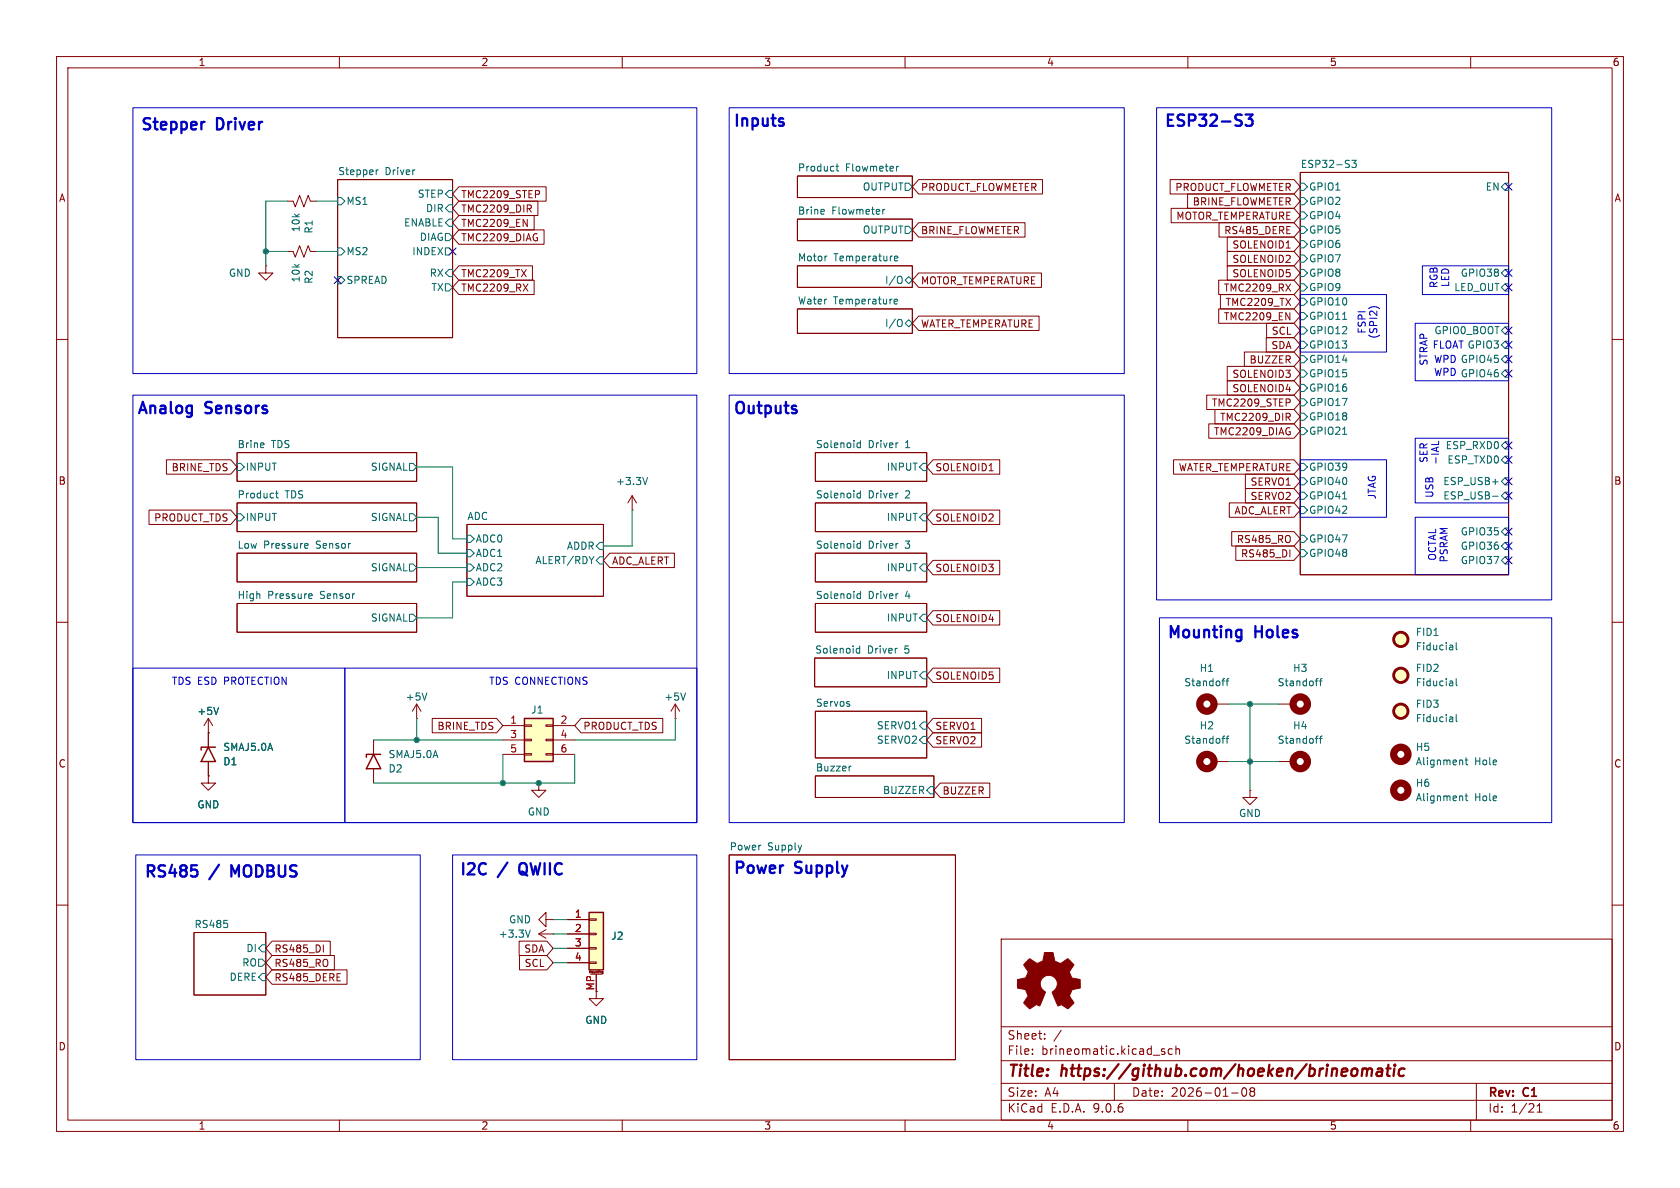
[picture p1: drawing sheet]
<svg xmlns="http://www.w3.org/2000/svg" width="297mm" height="210mm" viewBox="0 0 297 210" stroke-linecap="round" stroke-linejoin="round" font-family="sans-serif">
<g fill="none" stroke="#840000" stroke-width=".18">
<path d="M10 10h277v190h-277zM12 12h273v186h-273zM60 10v2M110 10v2M160 10v2M210 10v2M260 10v2M59.7 31.8h20.3v27.9h-20.3zM141 31.1h20.3v3.8h-20.3zM141 38.7h20.3v3.8h-20.3zM229.9 30.5h36.8v71.1h-36.8zM141 47h20.3v3.8h-20.3z"/>
<path d="M141 54.6h20.3v4.3h-20.3zM10 60h2M285 60h2M41.9 97.8h31.8v5.1h-31.8zM41.9 88.9h31.8v5.1h-31.8zM41.9 80h31.8v5.1h-31.8zM82.5 92.7h24.2v12.7h-24.2zM144.1 80h19.7v5.1h-19.7zM144.1 88.9h19.7v5.1h-19.7zM144.1 97.8h19.7v5.1h-19.7zM10 110h2M41.9 106.7h31.8v5.1h-31.8z"/>
<path d="M144 116.3h19.8v5.1h-19.8zM144.1 106.7h19.7v5.1h-19.7zM285 110h2M144.1 125.7h19.7v8.3h-19.7zM144.1 137.2h21v3.8h-21zM128.9 151.1h40v36.2h-40zM10 160h2M34.3 164.8h12.7v11.1h-12.7zM177 166h108v32h-108zM285 160h2M60 198v2M110 198v2"/>
<path d="M160 198v2M177 194.5h108M177 191.5h108M177 187.5h108M177 181.5h108M182.5 186.3v.1M182.5 185.5v.1M184.7 183.6v.1M184.7 182.8v.1M187.6 182.1l-1.3 2M197 191.5v3M205.3 185.7l.7 .4-.3 .3-.4-.1"/>
<path d="M205.9 185.5l-.4-.1-.2 .2M207.2 185.5l-.4-.1-.3 .3v.4l.2 .2h.5M207.9 185.5l.2-.1 .4 .1v.9M207.9 184.9v1.5M210 198v2M217.7 193.2h1.2M219.7 192.4a.81 .81 0 0 0 .3 1.4l.2-.1 .2-.5-.2-.8M221 192.4v.3l.2 .2M221.2 192.9l-.2 .3v.5l.2 .1 .5-.1 .1-.2-.1-.4-.2-.2M221.2 192.9h.3M221.7 192.4l.1 .3-.3 .2M260 198v2"/>
<path d="M261 191.5v6.5M271.7 196.6h.9M271.7 195.5l.5-.4v1.5"/>
</g>
<g fill="none" stroke="#840000" stroke-width=".4">
<path d="M240.9 189.1a.49 .49 0 0 1 .8 .1M240.9 188.9l-.2 1.3M241.7 189.2a.5 .5 0 0 1 .8-.2l-.1 1.2M241.7 189.2l-.1 1M243.6 189l.2-.1 .5 .1v1.2M244.4 189.4h-.7a.4 .4 0 0 0-.4 .4 .4 .4 0 0 0 .3 .4l.7-.1M245.1 188.9h.7M245.5 188.2l-.3 1.7 .1 .2 .4 .1M246.5 188.9l-.2 1.3M246.6 188.2v.2M246.6 188.2l-.1 .1 .1 .1M246.6 188.2l.1 .1-.1 .1"/>
<path d="M248.3 189a.66 .66 0 0 0-1 .3v.5l.1 .3 .2 .1 .6-.1"/>
</g>
<g fill="none" stroke="#006464" stroke-width=".18">
<path d="M59.7 34.9h.6l.7 .7-.7 .6h-.6zM66.5 30v.9M66.9 30l-.4 .3M78.7 36.8l.7-.6h.6v1.3h-.6zM78.7 39.4l.7-.7h.6v1.3h-.6zM79.4 33.7h.6v1.2h-.6l-.7-.6zM145.5 37l.2 .3-.6 .1M145.7 37.8l-.2 .1M147.8 29.4h.5M148 29v1.1l.3 .1M156.1 37v.9M156.4 37l-.3 .3"/>
<path d="M158.5 29.4v.8M158.8 29.4l-.3 .2M160 32.4h.7l.6 .6-.6 .7h-.7zM229.9 32.4h.6l.6 .6-.6 .7h-.6zM229.9 34.9h.6l.6 .7-.6 .6h-.6zM229.9 37.5h.6l.6 .6-.6 .6h-.6zM239 28.3h.8l-.5 .5 .4 .1v.6l-.2 .1-.5-.1M266.1 32.4h.6v1.3h-.6l-.7-.7zM59.7 43.8h.6l.7 .7-.7 .6h-.6zM59.7 48.9h.6l.7 .6-.7 .7h-.6zM78.7 48.3l.7-.7h.6v1.3h-.6zM78.7 50.2h.7l.6 .6-.6 .6h-.7z"/>
<path d="M78.7 41.3h.7l.6 .6-.6 .6h-.7zM78.7 43.8h.7l.6 .7-.6 .6h-.7zM146.1 45.3h.1M158.1 53.3l.6-.1-.1-.3h-.4l-.1 .2v.6h.5M158.1 45.7l.6-.1v-.3h-.4l-.2 .1 .1 .7h.5M159.2 48.8l.1 .1a.81 .81 0 0 1-.1 1.2M159.2 56.5h.1a.81 .81 0 0 1-.1 1.2M160 49.5l.7-.6 .6 .6-.6 .7zM160 40h.7l.6 .6-.6 .7h-.7zM160 57.2l.7-.7 .6 .7-.6 .6zM229.9 40h.6l.6 .6-.6 .7h-.6zM229.9 42.5h.6l.6 .7-.6 .6h-.6z"/>
<path d="M229.9 45.1h.6l.6 .6-.6 .7h-.6zM229.9 47.6h.6l.6 .7-.6 .6h-.6zM229.9 50.2h.6l.6 .6-.6 .6h-.6zM229.9 52.7h.6l.6 .6-.6 .7h-.6zM229.9 55.2h.6l.6 .7-.6 .6h-.6zM229.9 57.8h.6l.6 .6-.6 .7h-.6zM237.4 56.5h.7M266.1 57.8h.6v1.3h-.6l-.7-.7zM266.1 50.2h.6v1.2h-.6l-.7-.6zM266.1 47.6h.6v1.3h-.6l-.7-.6zM46.5 78.3l.2 .3-.6 .1M46.6 79.1h-.1"/>
<path d="M151.5 78.9l.2 .2h.4M152.1 77.9v1.2M152.1 78.3h-.4l-.2 .2M229.9 60.3h.6l.6 .7-.6 .6h-.6zM229.9 62.9h.6l.6 .6-.6 .6h-.6zM229.9 70.5h.6l.6 .6-.6 .7h-.6zM229.9 73h.6l.6 .7-.6 .6h-.6zM229.9 75.6h.6l.6 .6-.6 .6h-.6zM229.9 65.4h.6l.6 .6-.6 .7h-.6zM229.9 67.9h.6l.6 .7-.6 .6h-.6zM237.4 76.8h.7M266.1 60.3h.6v1.3h-.6l-.7-.6z"/>
<path d="M266.1 62.9h.6v1.2h-.6l-.7-.6zM266.1 65.4h.6v1.3h-.6l-.7-.7zM266.1 78.1h.6v1.3h-.6l-.7-.7zM41.9 90.8h.6l.7 .6-.7 .7h-.6zM41.9 81.9h.6l.7 .7-.7 .6h-.6zM48.7 87.2h.5M48.9 86.8v1l.3 .2M54 96.1h.4l.1 .3-.6 .1M54.4 96.9h-.4M72.4 99.7h.6l.7 .6-.7 .7h-.6zM72.4 90.8h.6l.7 .6-.7 .7h-.6zM72.4 81.9h.6l.7 .7-.7 .6h-.6z"/>
<path d="M82.5 94.6h.7l.6 .7-.6 .6h-.7zM82.5 99.7h.7l.6 .6-.6 .7h-.7zM82.5 97.2h.7l.6 .6-.6 .6h-.7zM106 95.9h.7v1.3h-.7l-.6-.7zM106 98.4h.7v1.3h-.7l-.6-.6zM151.5 96.7l.2 .2h.4M151.5 87.8l.2 .2h.4M152.1 96.1h-.4l-.2 .2M152.1 87.2h-.4l-.2 .2M152.1 86.8v1.2M152.1 95.6v1.3M163.2 81.9h.6v1.3h-.6l-.6-.6z"/>
<path d="M163.2 90.8h.6v1.3h-.6l-.6-.7zM163.2 99.7h.6v1.3h-.6l-.6-.7zM229.9 81.9h.6l.6 .7-.6 .6h-.6zM229.9 84.5h.6l.6 .6-.6 .6h-.6zM229.9 87h.6l.6 .6-.6 .7h-.6zM229.9 89.5h.6l.6 .7-.6 .6h-.6zM229.9 94.6h.6l.6 .7-.6 .6h-.6zM229.9 97.2h.6l.6 .6-.6 .6h-.6zM237.4 88.2h.7M263.9 85.2h.9M263.9 87.7h.9M266.1 93.3h.6v1.3h-.6l-.7-.6z"/>
<path d="M266.1 95.9h.6v1.3h-.6l-.7-.7zM266.1 98.4h.6v1.3h-.6l-.7-.6zM266.1 80.6h.6v1.3h-.6l-.7-.6zM266.1 84.5h.6v1.2h-.6l-.7-.6zM266.1 87h.6v1.3h-.6l-.7-.7zM54.8 105h.3l.1 .3-.6 .1M55.1 105.7l-.3 .1M72.4 108.6h.6l.7 .6-.7 .7h-.6zM82.5 102.2h.7l.6 .7-.6 .6h-.7zM151.4 115.2l.2 .3 .4-.1M151.5 105.6l.2 .2 .4-.1M152 114.2v1.3"/>
<path d="M152 114.7l-.4-.1-.2 .3M152.1 105h-.4l-.2 .2M152.1 104.5v1.3M163.2 118.7h.6v1.3h-.6l-.6-.6zM163.2 108.6h.6v1.3h-.6l-.6-.7zM150.2 124.5v.3M150.5 135.4l-.3 .1M163.2 127.6h.6v1.3h-.6l-.6-.6zM163.2 130.2h.6v1.2h-.6l-.6-.6zM164.5 139.1h.6v1.2h-.6l-.7-.6zM40.2 163.3v.6M45.7 169.5h.7l.6 .7-.6 .6h-.7z"/>
<path d="M46.4 172.1h.6v1.3h-.6l-.7-.7zM46.4 167h.6v1.3h-.6l-.7-.7z"/>
</g>
<path d="M104.1 161.3h2.6v10.2h-2.6z" fill="#ffffc2"/>
<path d="M36.8 132.1l1.3 2.5h-2.5zM38.1 132.1h-2.5v.5M104.1 161.3h2.6v10.2h-2.6z" fill="none" stroke="#840000" stroke-width=".25"/>
<g fill="none" stroke="#840000" stroke-width=".18">
<path d="M36.8 129.5v2.6M36.8 134.6v2.6M95.2 165.1h2.6M95.2 165.1l1.3 .8M96.5 162.6v-1.3l-1.3 1.3 1.3 1.2v-1.2h1.3M96.5 164.3l-1.3 .8M97.8 162.6h.1M97.8 165.1h.1M100.3 162.6h3.8M100.3 165.1h3.8M100.3 167.6h3.8M100.3 170.2h3.8"/>
<path d="M104.1 162.4h1.3v.3h-1.3zM104.1 165h1.3v.2h-1.3zM104.1 167.5h1.3v.3h-1.3zM104.1 170.1h1.3v.2h-1.3zM104.2 172v-.4l.1 .3 .2-.3v.4M104.4 172.2h2M105.4 172.2v4.3h1.3l-1.3 1.3-1.3-1.3h1.3M105.7 171.6v.3M105.9 171.6h.1M106.4 172.1h.2M106.5 171.8l-.1 .2h.2M106.5 171.7h.1v.4"/>
<path d="M106.5 171.7v.1M106.6 172.1h.1"/>
</g>
<path d="M93.7 164.4l-.4 1.3" fill="none" stroke="#006464" stroke-width=".18"/>
<path d="M181.5 170l.6-.5 .8 .6a.62 .62 0 0 0 1 0l.2-.1a1.62 1.62 0 0 0 .5-1.4l.1-.2h1.5l.1 .8a.74 .74 0 0 0 .7 .9l.5 .2 1.3-.8 1 1-.4 .7a.75 .75 0 0 0-.1 1.2l.2 .5 1.5 .3v1.5l-1.4 .2-.1 .2a1.23 1.23 0 0 0-.3 1.2l.7 1-.1 .1-1 .9-.8-.5a.54 .54 0 0 0-.9 0l-1.1-2.3a2.33 2.33 0 0 0 .9-2 1.54 1.54 0 0 0-2.5-.7 1.54 1.54 0 0 0 .4 2.6l-1 2.4a.69 .69 0 0 0-1.1 .2l-.7 .3-1-1 .8-1.2-.3-.6a.71 .71 0 0 0-.9-.7l-.7-.2v-1.4l.4-.1a1.11 1.11 0 0 0 1.3-.7 .72 .72 0 0 0-.2-1.2l-.4-.7z" fill="#840000" stroke="#840000" stroke-width=".18"/>
<path d="M92.7 127h5.1v7.6h-5.1z" fill="#ffffc2"/>
<path d="M66 133.4l1.3 2.5h-2.5zM67.3 133.4h-2.5v.5M92.7 127h5.1v7.6h-5.1z" fill="none" stroke="#840000" stroke-width=".25"/>
<g fill="none" stroke="#840000" stroke-width=".18">
<path d="M50.8 35.6h1l.4 1 .8-2.1 .7 2.1 .8-2.1 .4 1.1h1M81.1 33h15.4v2.6h-15.4l-1.1-1.3zM81.1 38.1h13.3v2.5h-13.3l-1.1-1.2zM81.1 35.6h14v2.5h-14l-1.1-1.3zM92.5 38.8l.7 1.2v-1.2M93.5 36.9l.4 .6M93.7 36.2l.2 .3v.3l-.2 .1M95.3 33.8v.4M162.4 39.4h18.8v2.5h-18.8l-1.1-1.3zM162.4 31.7h21.9v2.6h-21.9l-1.1-1.3zM206.9 31.7h21.9l1.1 1.3-1.1 1.3h-21.9zM207 36.8h21.8l1.1 1.3-1.1 1.3h-21.8z"/>
<path d="M209.9 34.3h18.9l1.1 1.3-1.1 1.2h-18.9zM215.5 39.4h13.3l1.1 1.2-1.1 1.3h-13.3zM47 47v1.3h-1.3l1.3 1.2 1.3-1.2h-1.3M47 47h.1M50.8 44.5h1l.4 1 .8-2.1 .7 2.1 .8-2.1 .4 1.1h1M81.1 40.6h15.1v2.6h-15.1l-1.1-1.3zM81.1 49.5h13.3v2.6h-13.3l-1.1-1.3zM81.1 47h13v2.5h-13l-1.1-1.2zM92.5 50.2l.8 1.3M93.3 50.2l-.8 1.3M94.8 42h.2v.5M162.4 48.3h21.7v2.5h-21.7l-1.1-1.3z"/>
<path d="M162.4 55.9h21.3v2.5h-21.3l-1.1-1.2zM215.5 54.6h13.3l1.1 1.3-1.1 1.3h-13.3zM215.5 49.5h13.3l1.1 1.3-1.1 1.3h-13.3zM215.8 52.1h13l1.1 1.2-1.1 1.3h-13zM217 44.4h11.8l1.1 1.3-1.1 1.3h-11.8zM217 41.9h11.8l1.1 1.3-1.1 1.3h-11.8zM217 47h11.8l1.1 1.3-1.1 1.2h-11.8zM223.9 59.7h4.9l1.1 1.3-1.1 1.2h-4.9zM223.9 57.1h4.9l1.1 1.3-1.1 1.3h-4.9zM227.3 55.3l.7 1.3v-1.3M227.3 50.2l.9 1.3M228.2 50.2l-.9 1.3"/>
<path d="M213.3 69.8h15.5l1.1 1.3-1.1 1.3h-15.5zM213.7 74.9h15.1l1.1 1.3-1.1 1.3h-15.1zM214.8 72.4h14l1.1 1.3-1.1 1.2h-14zM217 67.3h11.8l1.1 1.3-1.1 1.3h-11.8zM217 64.8h11.8l1.1 1.2-1.1 1.3h-11.8zM220 62.2h8.8l1.1 1.3-1.1 1.3h-8.8zM227.7 73.7l.4 .6M227.9 73.1l.2 .2-.1 .3-.1 .1M227.9 76.3h.2l-.1 .5M228 70.6v.5M26.3 90.2h14.5l1.1 1.2-1.1 1.3h-14.5zM29.4 81.3h11.4l1.1 1.3-1.1 1.2h-11.4z"/>
<path d="M107.8 97.8h11.4v2.5h-11.4l-1.1-1.2zM111.8 90.2h.1M111.8 87.6l.7 1.3M111.8 87.6l-.8 1.3M111.8 87.6v2.6M164.9 99.1h11.8v2.5h-11.8l-1.1-1.3zM164.9 90.2h11.8v2.5h-11.8l-1.1-1.3zM164.9 81.3h11.8v2.5h-11.8l-1.1-1.2zM207.5 81.3h21.3l1.1 1.3-1.1 1.2h-21.3zM217.3 88.9h11.5l1.1 1.3-1.1 1.2h-11.5zM217.7 94h11.1l1.1 1.3-1.1 1.2h-11.1zM218.5 96.5h10.3l1.1 1.3-1.1 1.3h-10.3z"/>
<path d="M220.2 86.4h8.6l1.1 1.2-1.1 1.3h-8.6zM220.2 83.8h8.6l1.1 1.3-1.1 1.3h-8.6zM228 97.2v1.3M164.9 107.9h11.8v2.6h-11.8l-1.1-1.3zM164.9 118.1h11.8v2.6h-11.8l-1.1-1.3zM36.8 137.2v1.2h-1.2l1.2 1.3 1.3-1.3h-1.3M36.8 137.2h.1M36.8 129.5h.1M36.8 127l-.7 1.3M36.8 127l.8 1.3M36.8 127v5.1M36.8 134.6v2.6"/>
<path d="M66 130.8v2.6M66 135.9v2.5M73.7 127h.1M73.7 124.5l-.8 1.2M73.7 124.5l.7 1.2M73.7 124.5v2.5M76.4 127h11.4l1.1 1.3-1.1 1.2h-11.4zM88.9 128.3h3.8M88.9 130.8h3.8M88.9 133.4h3.8M92.7 128.1h1.3v.3h-1.3zM92.7 130.7h1.3v.2h-1.3z"/>
<path d="M92.7 133.2h1.3v.3h-1.3zM95.2 138.4v1.3h-1.2l1.2 1.3 1.3-1.3h-1.3M95.2 138.4h.1M96.5 128.1h1.3v.3h-1.3zM96.5 130.7h1.3v.2h-1.3zM96.5 133.2h1.3v.3h-1.3zM97.8 128.3h3.8M97.8 130.8h3.8M97.8 133.4h3.8M102.7 127h14.5v2.5h-14.5l-1.1-1.2zM119.4 127h.1M119.4 124.5l-.8 1.2"/>
<path d="M119.4 124.5l.7 1.2M119.4 124.5v2.5M164.9 129.5h8.6v2.6h-8.6l-1.1-1.3zM164.9 127h8.6v2.5h-8.6l-1.1-1.2zM166.2 138.4h8.8v2.6h-8.8l-1.1-1.3zM214.6 124.5h2.6M214.6 134.6h2.6M221 139.7v1.3h1.2l-1.2 1.2-1.3-1.2h1.3M221 139.7h.1M226.1 124.5h2.5M226.1 134.6h2.5M48.1 171.4h13.2v2.6h-13.2l-1.1-1.3z"/>
<path d="M48.1 166.4h10.3v2.5h-10.3l-1.1-1.3zM48.1 168.9h11v2.6h-11l-1.1-1.3zM57.2 167v1.3M91.8 166.4h4.9l1.1 1.2-1.1 1.3h-4.9zM91.8 168.9h4.9l1.1 1.3-1.1 1.3h-4.9zM100.3 162.6h3.8M100.3 165.1h3.8M100.3 167.6h3.8M100.3 170.2h3.8M105.4 172.2v3.1"/>
</g>
<g fill="none" stroke="#840000" stroke-width="1.3">
<circle cx="213.4" cy="124.5" r="1.27"/>
<circle cx="213.4" cy="134.6" r="1.27"/>
<circle cx="229.9" cy="124.5" r="1.27"/>
<circle cx="229.9" cy="134.6" r="1.27"/>
<circle cx="247.6" cy="133.3" r="1.27"/>
<circle cx="247.6" cy="139.7" r="1.27"/>
</g>
<g fill="none" stroke="#006464" stroke-width=".18">
<path d="M114.5 84.4l-.4 1.3M216.4 120h.1M217.2 120l-.3 .1v1.1M232.9 120h.1M233.7 120l-.3 .1v1.1M256.8 114.1v.8M256.8 114.8l-.1 .1M256.8 114.3l-.1 .1M257.4 113.6v1.1l.2 .2M257.4 120v1l.2 .2M38.6 125l-.4 1.3M75.5 122.5l-.4 1.3"/>
<path d="M121.2 122.5l-.4 1.3M216 120.4h.5M216 130.5h.5M216.4 130.1h.1M216.7 120.4h.5M216.7 130.5h.5M217.2 130.1l-.3 .2v1.1M232.5 120.4h.5M232.5 130.5h.5M232.9 130.1h.1M233.3 120.4h.4M233.3 130.5h.4"/>
<path d="M233.7 130.1l-.3 .2v1.1M256.8 120.4v.8M256.8 126.8v.8M256.8 127.5l-.1 .1M256.8 127l-.1 .1M256.8 121.2h-.1M256.8 120.7h-.1M257.4 126.3v1.1l.2 .2M259 134.4h.5M259.2 133.9v1.1l.3 .2M259 140.7h.5M259.2 140.3v1.1l.3 .1"/>
</g>
<g fill="#ffffc2" stroke="#ffffc2" stroke-width=".18">
<circle cx="247.6" cy="125.7" r="1.27"/>
<circle cx="247.6" cy="119.4" r="1.27"/>
<circle cx="247.6" cy="113" r="1.27"/>
</g>
<g fill="none" stroke="#840000" stroke-width=".51">
<circle cx="247.6" cy="119.4" r="1.27"/>
<circle cx="247.6" cy="113" r="1.27"/>
<circle cx="247.6" cy="125.7" r="1.27"/>
</g>
<g fill="none" stroke="#009600" stroke-width=".18">
<path d="M50.8 35.6h-3.8v11.4M55.9 35.6h3.8M47 44.5h3.8M55.9 44.5h3.8M73.7 82.6h6.3v12.7h2.5M73.7 91.4h3.8v6.4h5M111.8 90.2v6.3h-5.1M73.7 100.3h8.8M82.5 102.9h-2.5v6.3h-6.3M66 130.8h22.9M73.7 127v3.8M88.9 133.4v5"/>
<path d="M101.6 133.4v5h-35.6M119.4 127v3.8h-17.8M217.2 134.6h8.9M217.2 124.5h8.9M221 124.5v15.2M97.8 162.6h2.5M97.8 170.2h2.5M97.8 165.1h2.5M97.8 167.6h2.5"/>
</g>
<g fill="none" stroke="#000084" stroke-width=".18">
<path d="M266.1 32.4l1.2 1.2M267.3 32.4l-1.2 1.2M59.1 48.9l1.2 1.2M60.3 48.9l-1.2 1.2M79.4 43.8l1.2 1.3M80.6 43.8l-1.2 1.3M266.1 57.8l1.2 1.2M266.1 47.7l1.2 1.2M266.1 50.2l1.2 1.2M267.3 57.8l-1.2 1.2M267.3 47.7l-1.2 1.2M267.3 50.2l-1.2 1.2"/>
<path d="M266.1 60.4l1.2 1.2M266.1 62.9l1.2 1.2M266.1 65.4l1.2 1.2M266.1 78.1l1.2 1.2M267.3 60.4l-1.2 1.2M267.3 62.9l-1.2 1.2M267.3 65.4l-1.2 1.2M267.3 78.1l-1.2 1.2M266.1 80.7l1.2 1.2M266.1 98.5l1.2 1.2M266.1 84.5l1.2 1.2M266.1 93.4l1.2 1.2"/>
<path d="M266.1 95.9l1.2 1.2M266.1 87l1.2 1.2M267.3 80.7l-1.2 1.2M267.3 98.5l-1.2 1.2M267.3 84.5l-1.2 1.2M267.3 93.4l-1.2 1.2M267.3 95.9l-1.2 1.2M267.3 87l-1.2 1.2"/>
</g>
<path d="M36 21.5h.2M220.2 20.2h1.2l-.6 .8a.54 .54 0 0 1 .6 .4v.5l-.2 .2-.7 .1-.3-.1M33.9 153h.9M34.7 153.8l.2 .3v.5l-.2 .3M41.6 154.4l-.7-1.4v2M92.1 152.7a1.42 1.42 0 0 0 0 1.8" fill="none" stroke="#0000c2" stroke-width=".4"/>
<g fill="none" stroke="#0000c2" stroke-width=".18">
<path d="M23.5 19.1h99.7v46.9h-99.7zM128.9 19.1h69.9v46.9h-69.9zM204.5 19.1h69.8v86.9h-69.8zM229.9 52.1h15.2v10.1h-15.2zM242 54.5a1.49 1.49 0 0 1 1.8 0M250.2 57.2h16.5v10.1h-16.5zM251.5 47h15.2v5.1h-15.2zM23.5 69.9h99.7v75.5h-99.7zM128.9 69.9h69.9v75.5h-69.9zM250.2 77.5h16.5v11.4h-16.5zM254.3 78v.6M229.9 81.3h15.2v10.1h-15.2z"/>
<path d="M250.2 91.4h16.5v10.2h-16.5zM23.5 118.1h37.5v27.3h-37.5zM61 118.1h62.2v27.3h-62.2zM205 109.2h69.3v36.2h-69.3zM24 151.1h50.3v36.2h-50.3zM80 151.1h43.2v36.2h-43.2z"/>
</g>
<g fill="#009600" stroke="#009600" stroke-width=".18">
<circle cx="221" cy="124.5" r=".46"/>
<circle cx="221" cy="134.6" r=".46"/>
<circle cx="73.7" cy="130.8" r=".46"/>
<circle cx="88.9" cy="138.4" r=".46"/>
<circle cx="95.2" cy="138.4" r=".46"/>
<circle cx="47" cy="44.5" r=".46"/>
</g>
<g font-size="2.8" fill="#0000c2">
<text x="24.8" y="23.6">Stepper</text>
<text x="38.4" y="23.6">Driver</text>
<text x="129.5" y="22.9">Inputs</text>
<text x="205.7" y="22.9">ESP32-S3</text>
<text x="24.1" y="73.7">Analog</text>
<text x="36.5" y="73.7">Sensors</text>
<text x="129.5" y="73.7">Outputs</text>
<text x="206.2" y="113.4">Mounting</text>
<text x="222" y="113.4">Holes</text>
<text x="25.4" y="155.7">RS485</text>
<text x="37.3" y="155.7">/</text>
<text x="41.8" y="155.7">MODBUS</text>
<text x="81.2" y="155.3">I2C</text>
<text x="88.3" y="155.3">/</text>
<text x="92.8" y="155.3">QWIIC</text>
<text x="129.5" y="155">Power</text>
<text x="140.7" y="155">Supply</text>
</g>
<g font-size="2.8" fill="#840000">
<text x="178" y="190.9">Title:</text>
<text x="187.7" y="190.9">https://github.com/hoeken/brineomatic</text>
</g>
<g font-size="2.1" fill="#840000">
<text x="178" y="184">Sheet:</text>
<text x="178" y="186.7">File:</text>
<text x="184.1" y="186.7">brineomatic.kicad_sch</text>
<text x="178" y="196.9">KiCad</text>
<text x="178" y="194.1">Size:</text>
<text x="184.7" y="194.1">A4</text>
<text x="185.7" y="196.9">E.D.A.</text>
<text x="193.3" y="196.9">9.0.6</text>
<text x="200" y="194.1">Date:</text>
<text x="207" y="194.1">2026-01-08</text>
<text x="263" y="194.3">Rev:</text>
<text x="263" y="196.9">Id:</text>
<text x="267.1" y="196.9">1/21</text>
<text x="269.4" y="194.3">C1</text>
</g>
<g font-size="1.8" fill="#840000">
<text x="35" y="11.9">1</text>
<text x="85" y="11.9">2</text>
<text x="135" y="11.9">3</text>
<text x="185" y="11.9">4</text>
<text x="235" y="11.9">5</text>
<text x="285" y="11.9">6</text>
<text x="10.3" y="35.9">A</text>
<text x="81.4" y="35.2">TMC2209_STEP</text>
<text x="162.7" y="34">PRODUCT_FLOWMETER</text>
<text x="207.7" y="34">PRODUCT_FLOWMETER</text>
<text x="285.3" y="35.9">A</text>
<text x="81.4" y="40.3">TMC2209_EN</text>
<text x="81.4" y="37.8">TMC2209_DIR</text>
<text x="162.7" y="41.6">BRINE_FLOWMETER</text>
<text x="207.9" y="39.1">MOTOR_TEMPERATURE</text>
<text x="210.8" y="36.5">BRINE_FLOWMETER</text>
<text x="216.3" y="41.6">RS485_DERE</text>
<text x="81.4" y="42.9">TMC2209_DIAG</text>
<text x="217.8" y="46.7">SOLENOID2</text>
<text x="217.8" y="44.1">SOLENOID1</text>
<text x="81.4" y="51.8">TMC2209_RX</text>
<text x="81.4" y="49.2">TMC2209_TX</text>
<text x="162.7" y="50.5">MOTOR_TEMPERATURE</text>
<text x="216.3" y="51.8">TMC2209_RX</text>
<text x="217.8" y="49.2">SOLENOID5</text>
<text x="162.7" y="58.1">WATER_TEMPERATURE</text>
<text x="216.3" y="56.8">TMC2209_EN</text>
<text x="216.6" y="54.3">TMC2209_TX</text>
<text x="224.7" y="59.4">SCL</text>
<text x="220.8" y="64.5">BUZZER</text>
<text x="224.7" y="61.9">SDA</text>
<text x="217.8" y="69.5">SOLENOID4</text>
<text x="217.8" y="67">SOLENOID3</text>
<text x="214.1" y="72.1">TMC2209_STEP</text>
<text x="214.5" y="77.2">TMC2209_DIAG</text>
<text x="215.6" y="74.6">TMC2209_DIR</text>
<text x="30.2" y="83.5">BRINE_TDS</text>
<text x="165.3" y="83.5">SOLENOID1</text>
<text x="208.3" y="83.5">WATER_TEMPERATURE</text>
<text x="10.3" y="85.9">B</text>
<text x="221" y="88.6">SERVO2</text>
<text x="221" y="86">SERVO1</text>
<text x="285.3" y="85.9">B</text>
<text x="27.2" y="92.4">PRODUCT_TDS</text>
<text x="165.3" y="92.4">SOLENOID2</text>
<text x="218.1" y="91.1">ADC_ALERT</text>
<text x="108.1" y="100">ADC_ALERT</text>
<text x="165.3" y="101.3">SOLENOID3</text>
<text x="218.6" y="96.2">RS485_RO</text>
<text x="219.3" y="98.7">RS485_DI</text>
<text x="165.3" y="110.2">SOLENOID4</text>
<text x="165.3" y="120.3">SOLENOID5</text>
<text x="77.2" y="129.2">BRINE_TDS</text>
<text x="103" y="129.2">PRODUCT_TDS</text>
<text x="165.3" y="131.8">SERVO2</text>
<text x="165.3" y="129.2">SERVO1</text>
<text x="10.3" y="135.9">C</text>
<text x="285.3" y="135.9">C</text>
<text x="166.5" y="140.7">BUZZER</text>
<text x="48.4" y="173.7">RS485_DERE</text>
<text x="48.4" y="168.6">RS485_DI</text>
<text x="48.4" y="171.1">RS485_RO</text>
<text x="92.6" y="168.6">SDA</text>
<text x="92.7" y="171.1">SCL</text>
<text x="10.3" y="185.9">D</text>
<text x="285.3" y="185.9">D</text>
<text x="35" y="199.9">1</text>
<text x="85" y="199.9">2</text>
<text x="135" y="199.9">3</text>
<text x="185" y="199.9">4</text>
<text x="235" y="199.9">5</text>
<text x="285" y="199.9">6</text>
</g>
<g font-size="1.8" fill="#006464">
<text x="229.9" y="29.8">ESP32-S3</text>
<text x="59.7" y="31">Stepper</text>
<text x="68.1" y="31">Driver</text>
<text x="73.8" y="35.2">STEP</text>
<text x="141" y="30.4">Product</text>
<text x="149.5" y="30.4">Flowmeter</text>
<text x="152.4" y="33.9">OUTPUT</text>
<text x="231.3" y="33.9">GPIO1</text>
<text x="262.6" y="33.9">EN</text>
<text x="53.2" y="41.1" transform="rotate(-90 53.2 41.1)">10k</text>
<text x="55.5" y="41.4" transform="rotate(-90 55.5 41.4)">R1</text>
<text x="61.2" y="36.4">MS1</text>
<text x="71.3" y="40.2">ENABLE</text>
<text x="75.2" y="37.7">DIR</text>
<text x="141" y="38">Brine</text>
<text x="147" y="38">Flowmeter</text>
<text x="152.4" y="41.5">OUTPUT</text>
<text x="231.3" y="36.4">GPIO2</text>
<text x="231.3" y="39">GPIO4</text>
<text x="231.3" y="41.5">GPIO5</text>
<text x="61.2" y="45.3">MS2</text>
<text x="72.8" y="45.3">INDEX</text>
<text x="74.1" y="42.8">DIAG</text>
<text x="141" y="46.3">Motor</text>
<text x="147.4" y="46.3">Temperature</text>
<text x="231.3" y="44">GPIO6</text>
<text x="231.3" y="46.6">GPIO7</text>
<text x="40.4" y="49.1">GND</text>
<text x="53.2" y="50" transform="rotate(-90 53.2 50)">10k</text>
<text x="55.5" y="50.3" transform="rotate(-90 55.5 50.3)">R2</text>
<text x="61.2" y="50.4">SPREAD</text>
<text x="75.9" y="49.1">RX</text>
<text x="76.2" y="51.7">TX</text>
<text x="141" y="53.9">Water</text>
<text x="147.3" y="53.9">Temperature</text>
<text x="156.4" y="50.4">I/O</text>
<text x="231.3" y="49.1">GPIO8</text>
<text x="231.3" y="51.7">GPIO9</text>
<text x="257" y="51.7">LED_OUT</text>
<text x="258.1" y="49.1">GPIO38</text>
<text x="156.4" y="58">I/O</text>
<text x="231.3" y="54.2">GPIO10</text>
<text x="231.3" y="56.7">GPIO11</text>
<text x="231.3" y="59.3">GPIO12</text>
<text x="253.5" y="59.3">GPIO0_BOOT</text>
<text x="231.3" y="61.8">GPIO13</text>
<text x="231.3" y="64.4">GPIO14</text>
<text x="231.3" y="72">GPIO17</text>
<text x="231.3" y="66.9">GPIO15</text>
<text x="231.3" y="69.4">GPIO16</text>
<text x="231.3" y="74.5">GPIO18</text>
<text x="231.3" y="77.1">GPIO21</text>
<text x="41.9" y="79.3">Brine</text>
<text x="43.4" y="83.4">INPUT</text>
<text x="48" y="79.3">TDS</text>
<text x="65.5" y="83.4">SIGNAL</text>
<text x="144.1" y="79.3">Solenoid</text>
<text x="153.5" y="79.3">Driver</text>
<text x="156.7" y="83.4">INPUT</text>
<text x="160.2" y="79.3">1</text>
<text x="231.3" y="83.4">GPIO39</text>
<text x="255.5" y="79.6">ESP_RXD0</text>
<text x="255.8" y="82.1">ESP_TXD0</text>
<text x="41.9" y="88.2">Product</text>
<text x="50.4" y="88.2">TDS</text>
<text x="108.8" y="86">+3.3V</text>
<text x="144.1" y="88.2">Solenoid</text>
<text x="153.5" y="88.2">Driver</text>
<text x="160.2" y="88.2">2</text>
<text x="231.3" y="86">GPIO40</text>
<text x="231.3" y="88.5">GPIO41</text>
<text x="255.1" y="86">ESP_USB+</text>
<text x="255.1" y="88.5">ESP_USB-</text>
<text x="43.4" y="92.3">INPUT</text>
<text x="65.5" y="92.3">SIGNAL</text>
<text x="82.5" y="92">ADC</text>
<text x="156.7" y="92.3">INPUT</text>
<text x="231.3" y="91">GPIO42</text>
<text x="258.1" y="94.8">GPIO35</text>
<text x="41.9" y="97.1">Low</text>
<text x="46.6" y="97.1">Pressure</text>
<text x="56" y="97.1">Sensor</text>
<text x="65.5" y="101.2">SIGNAL</text>
<text x="84" y="96.1">ADC0</text>
<text x="84" y="101.2">ADC2</text>
<text x="84" y="98.7">ADC1</text>
<text x="94.6" y="99.9">ALERT/RDY</text>
<text x="100.1" y="97.4">ADDR</text>
<text x="144.1" y="97.1">Solenoid</text>
<text x="153.5" y="97.1">Driver</text>
<text x="156.7" y="101.2">INPUT</text>
<text x="160.2" y="97.1">3</text>
<text x="231.3" y="96.1">GPIO47</text>
<text x="231.3" y="98.7">GPIO48</text>
<text x="258.1" y="97.4">GPIO36</text>
<text x="258.1" y="99.9">GPIO37</text>
<text x="41.9" y="106">High</text>
<text x="47.3" y="106">Pressure</text>
<text x="56.7" y="106">Sensor</text>
<text x="84" y="103.7">ADC3</text>
<text x="144.1" y="106">Solenoid</text>
<text x="153.5" y="106">Driver</text>
<text x="160.2" y="106">4</text>
<text x="65.5" y="110.1">SIGNAL</text>
<text x="156.7" y="110.1">INPUT</text>
<text x="250.2" y="112.6">FID1</text>
<text x="144" y="115.6">Solenoid</text>
<text x="153.4" y="115.6">Driver</text>
<text x="160" y="115.6">5</text>
<text x="212" y="119">H1</text>
<text x="228.5" y="119">H3</text>
<text x="250.2" y="119">FID2</text>
<text x="250.2" y="115.2">Fiducial</text>
<text x="71.6" y="124.1">+5V</text>
<text x="117.3" y="124.1">+5V</text>
<text x="144.1" y="125">Servos</text>
<text x="156.7" y="120.2">INPUT</text>
<text x="209.3" y="121.5">Standoff</text>
<text x="225.8" y="121.5">Standoff</text>
<text x="250.2" y="125.3">FID3</text>
<text x="250.2" y="121.5">Fiducial</text>
<text x="34.8" y="126.6">+5V</text>
<text x="93.8" y="126.3">J1</text>
<text x="154.9" y="129.1">SERVO1</text>
<text x="154.9" y="131.7">SERVO2</text>
<text x="209.3" y="131.7">Standoff</text>
<text x="212" y="129.1">H2</text>
<text x="225.8" y="131.7">Standoff</text>
<text x="228.5" y="129.1">H4</text>
<text x="250.2" y="127.9">Fiducial</text>
<text x="39.4" y="135.5">D1</text>
<text x="39.4" y="132.9">SMAJ5.0A</text>
<text x="68.6" y="136.8">D2</text>
<text x="68.6" y="134.2">SMAJ5.0A</text>
<text x="144.1" y="136.4">Buzzer</text>
<text x="250.2" y="135.5">Alignment</text>
<text x="250.2" y="132.9">H5</text>
<text x="260.7" y="135.5">Hole</text>
<text x="34.8" y="143.1">GND</text>
<text x="156" y="140.6">BUZZER</text>
<text x="250.2" y="141.8">Alignment</text>
<text x="250.2" y="139.3">H6</text>
<text x="260.7" y="141.8">Hole</text>
<text x="93.2" y="144.4">GND</text>
<text x="218.9" y="144.6">GND</text>
<text x="128.9" y="150.4">Power</text>
<text x="135.7" y="150.4">Supply</text>
<text x="34.3" y="164.1">RS485</text>
<text x="88.1" y="166">+3.3V</text>
<text x="89.9" y="163.4">GND</text>
<text x="108" y="166.3">J2</text>
<text x="40.5" y="173.6">DERE</text>
<text x="42.7" y="171">RO</text>
<text x="43.5" y="168.5">DI</text>
<text x="103.4" y="181.2">GND</text>
</g>
<g font-size="1.8" fill="#0000c2">
<text x="254.3" y="51" transform="rotate(-90 254.3 51)">RGB</text>
<text x="256.4" y="50.9" transform="rotate(-90 256.4 50.9)">LED</text>
<text x="241.6" y="59.1" transform="rotate(-90 241.6 59.1)">FSPI</text>
<text x="243.7" y="60" transform="rotate(-90 243.7 60)">(SPI2)</text>
<text x="252.6" y="64.7" transform="rotate(-90 252.6 64.7)">STRAP</text>
<text x="253.2" y="61.8">FLOAT GPIO3</text>
<text x="253.4" y="64.4">WPD GPIO45</text>
<text x="253.4" y="66.7">WPD GPIO46</text>
<text x="252.6" y="81.9" transform="rotate(-90 252.6 81.9)">SER</text>
<text x="254.6" y="82.3" transform="rotate(-90 254.6 82.3)">-IAL</text>
<text x="243.4" y="88.4" transform="rotate(-90 243.4 88.4)">JTAG</text>
<text x="253.6" y="88.1" transform="rotate(-90 253.6 88.1)">USB</text>
<text x="254.1" y="99.2" transform="rotate(-90 254.1 99.2)">OCTAL</text>
<text x="256.1" y="99.5" transform="rotate(-90 256.1 99.5)">PSRAM</text>
<text x="30.3" y="121.3">TDS ESD PROTECTION</text>
<text x="86.4" y="121.3">TDS CONNECTIONS</text>
</g>
<g font-size="1.8" fill="#a90000">
<text x="90.1" y="128">1</text>
<text x="90.1" y="130.6">3</text>
<text x="99" y="128">2</text>
<text x="99" y="130.6">4</text>
<text x="90.1" y="133.1">5</text>
<text x="99" y="133.1">6</text>
<text x="101.5" y="162.3">1</text>
<text x="101.5" y="164.8">2</text>
<text x="101.5" y="167.4">3</text>
<text x="101.5" y="169.9">4</text>
<text x="105.2" y="175.2" transform="rotate(-90 105.2 175.2)">MP</text>
</g>
<text font-size=".5" fill="#840000" x="103.9" y="172.3">Mounting</text>
</svg>
